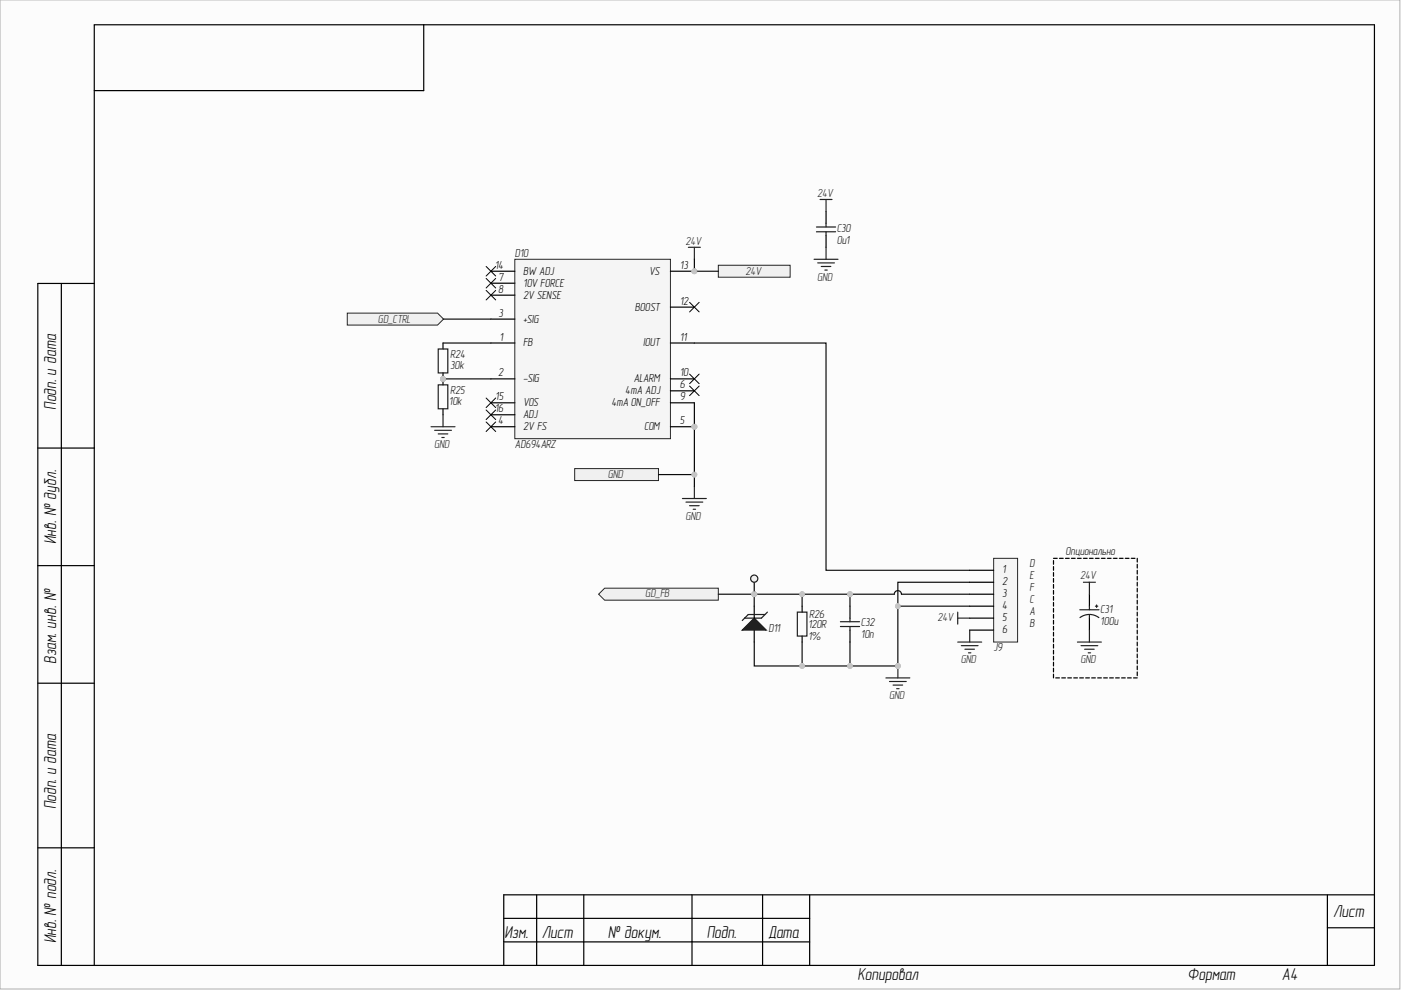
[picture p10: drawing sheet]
<svg xmlns="http://www.w3.org/2000/svg" width="297mm" height="210mm" viewBox="0 0 297 210" stroke-linecap="round" stroke-linejoin="round" font-family="sans-serif">
<path d="M0 0h296.8v209.7h-296.8z" fill-rule="evenodd" fill="#fcfcfc"/>
<path d="M0 0h296.8v209.7h-296.8z" fill="none" stroke="#bdbdbd" stroke-width=".21"/>
<path d="M0 0h296.8v209.7h-296.8z" fill-rule="evenodd" fill="#fcfcfc"/>
<path d="M0 0h296.8v209.7h-296.8z" fill="none" stroke="#bdbdbd" stroke-width=".21"/>
<g fill="none" stroke="#000" stroke-width=".25">
<path d="M89.8 5.3v13.9h-69.8M13 60.1v144.6M20 60.1h-12v144.6h283.4v-199.4h-271.4v199.4M8 95h12M8 119.9h12M8 144.9h12M8 179.8h12M106.8 194.7h64.9M106.8 199.7h64.9M113.8 189.7v15M123.8 189.7v15M146.7 189.7v15"/>
<path d="M161.7 189.7v15M171.7 189.7v15M281.4 189.7v15M281.4 196.7h10M291.4 189.7h-184.6v15"/>
</g>
<path d="M73.6 66.4h19.2l1.2 1.3-1.2 1.2h-19.2z" fill-rule="evenodd" fill="#f0f0f0"/>
<path d="M73.6 66.4h19.2l1.2 1.3-1.2 1.2h-19.2z" fill="none" stroke="#262626" stroke-width=".21"/>
<path d="M126.9 126l1.3-1.3h24.1v2.6h-24.1z" fill-rule="evenodd" fill="#f0f0f0"/>
<path d="M126.9 126l1.3-1.3h24.1v2.6h-24.1z" fill="none" stroke="#262626" stroke-width=".21"/>
<path d="M187.8 143.7h5.1M188.6 144.5h3.5M189.3 145.3h2.1M190.1 146h.5M190.4 141.2v2.5" fill="none" stroke="#262626" stroke-width=".25"/>
<circle cx="190.4" cy="141.2" r=".51" fill="#c1c1c1"/>
<circle cx="190.4" cy="141.2" r=".51" fill="none" stroke="#c1c1c1" stroke-width=".21"/>
<path d="M170.1 128.5v1.3M170.1 134.9v1.2" fill="none" stroke="#000" stroke-width=".25"/>
<path d="M169 129.8h2.1v5.1h-2.1z" fill="none" stroke="#1c1c1c" stroke-width=".25"/>
<circle cx="147.2" cy="90.5" r=".51" fill="#c1c1c1"/>
<circle cx="147.2" cy="90.5" r=".51" fill="none" stroke="#c1c1c1" stroke-width=".21"/>
<circle cx="147.2" cy="57.5" r=".51" fill="#c1c1c1"/>
<circle cx="147.2" cy="57.5" r=".51" fill="none" stroke="#c1c1c1" stroke-width=".21"/>
<path d="M109.2 55h32.9v38h-32.9z" fill-rule="evenodd" fill="#f5f5f5"/>
<path d="M109.2 55h32.9v38h-32.9z" fill="none" stroke="#262626" stroke-width=".21"/>
<path d="M104.1 72.7h5.1M104.1 67.7h5.1M104.1 80.3h5.1M104.1 90.5h5.1M142.1 90.5h5.1" fill="none" stroke="#000" stroke-width=".25"/>
<circle cx="147.2" cy="90.5" r=".51" fill="#c1c1c1"/>
<circle cx="147.2" cy="90.5" r=".51" fill="none" stroke="#c1c1c1" stroke-width=".21"/>
<path d="M142.1 57.5h5.1M104.1 60h5.1M104.1 62.6h5.1M142.1 72.7h5.1M142.1 65.1h5.1M142.1 82.9h5.1M142.1 85.4h5.1M142.1 80.3h5.1" fill="none" stroke="#000" stroke-width=".25"/>
<circle cx="147.2" cy="57.5" r=".51" fill="#c1c1c1"/>
<circle cx="147.2" cy="57.5" r=".51" fill="none" stroke="#c1c1c1" stroke-width=".21"/>
<path d="M104.1 57.5h5.1M104.1 87.9h5.1M104.1 85.4h5.1" fill="none" stroke="#000" stroke-width=".25"/>
<path d="M146.2 64.1l2 2M148.2 64.1l-2 2" fill="none" stroke="#000" stroke-width=".21"/>
<path d="M146 52.4h2.5M147.2 52.4v2.6" fill="none" stroke="#262626" stroke-width=".25"/>
<path d="M152.3 56.2h15.2v2.6h-15.2z" fill-rule="evenodd" fill="#f0f0f0"/>
<path d="M152.3 56.2h15.2v2.6h-15.2z" fill="none" stroke="#262626" stroke-width=".21"/>
<path d="M121.8 99.4h17.8v2.5h-17.8z" fill-rule="evenodd" fill="#f0f0f0"/>
<path d="M121.8 99.4h17.8v2.5h-17.8z" fill="none" stroke="#262626" stroke-width=".21"/>
<path d="M172.6 55h5.1M173.4 55.7h3.5M173.9 42.3h2.5M174.1 56.5h2.1M174.9 57.3h.5M175.1 42.3v2.5M175.1 52.4v2.6M144.7 105.7h5.1M145.4 106.5h3.6M146.2 107.2h2M147 108h.5M147.2 103.2v2.5" fill="none" stroke="#262626" stroke-width=".25"/>
<g fill="none" stroke="#000" stroke-width=".21">
<path d="M103.1 56.5l2 2M105.1 56.5l-2 2M103.1 61.6l2 2M105.1 61.6l-2 2M146.2 79.3l2 2M148.2 79.3l-2 2M103.1 84.4l2 2M103.1 86.9l2 2.1M103.1 89.5l2 2M105.1 84.4l-2 2M105.1 86.9l-2 2.1M105.1 89.5l-2 2"/>
<path d="M146.2 81.9l2 2M148.2 81.9l-2 2"/>
</g>
<path d="M175.1 44.8v2.6M175.1 49.9v2.5" fill="none" stroke="#000" stroke-width=".25"/>
<path d="M173.1 48.1h4.1M173.1 49.1h4.1M175.1 47.4v.7M175.1 49.1v.8" fill="none" stroke="#1c1c1c" stroke-width=".25"/>
<circle cx="93.9" cy="80.3" r=".51" fill="#c1c1c1"/>
<circle cx="93.9" cy="80.3" r=".51" fill="none" stroke="#c1c1c1" stroke-width=".21"/>
<path d="M93.9 79.1v1.2" fill="none" stroke="#000" stroke-width=".25"/>
<circle cx="93.9" cy="80.3" r=".51" fill="#c1c1c1"/>
<circle cx="93.9" cy="80.3" r=".51" fill="none" stroke="#c1c1c1" stroke-width=".21"/>
<path d="M93.9 72.7v1.3" fill="none" stroke="#000" stroke-width=".25"/>
<path d="M92.9 74h2v5.1h-2z" fill="none" stroke="#1c1c1c" stroke-width=".25"/>
<circle cx="93.9" cy="80.3" r=".51" fill="#c1c1c1"/>
<circle cx="93.9" cy="80.3" r=".51" fill="none" stroke="#c1c1c1" stroke-width=".21"/>
<path d="M93.9 80.3v1.3M93.9 86.7v1.2" fill="none" stroke="#000" stroke-width=".25"/>
<circle cx="93.9" cy="80.3" r=".51" fill="#c1c1c1"/>
<circle cx="93.9" cy="80.3" r=".51" fill="none" stroke="#c1c1c1" stroke-width=".21"/>
<path d="M92.9 81.6h2v5.1h-2z" fill="none" stroke="#1c1c1c" stroke-width=".25"/>
<path d="M91.4 90.5h5.1M92.2 91.2h3.5M92.9 92h2M93.7 92.8h.5M93.9 87.9v2.6" fill="none" stroke="#262626" stroke-width=".25"/>
<path d="M159.9 133.6v2.5" fill="none" stroke="#000" stroke-width=".25"/>
<path d="M157.4 133.6l2.5-2.5 2.5 2.5z" fill="#1c1c1c"/>
<path d="M157.4 133.6l2.5-2.5 2.5 2.5zM162.2 130.3h-3.6l-1.2 1.3M162.7 129.8l-1.3 1.3h-3.5M178.2 131.8h4M178.2 132.8h4M180.2 131.1v.7M180.2 132.8v.8" fill="none" stroke="#1c1c1c" stroke-width=".25"/>
<path d="M159.9 128.5v2.6M180.2 128.5v2.6M180.2 133.6v2.5" fill="none" stroke="#000" stroke-width=".25"/>
<path d="M103.1 59l2 2.1M105.1 59l-2 2.1" fill="none" stroke="#000" stroke-width=".21"/>
<path d="M94 67.7h10.1M147.2 72.7h27.9v48.2h30.5M205.6 123.5h-15.2v5" fill="none" stroke="#0e0e0e" stroke-width=".25"/>
<circle cx="190.4" cy="128.5" r=".51" fill="#c1c1c1"/>
<circle cx="190.4" cy="128.5" r=".51" fill="none" stroke="#c1c1c1" stroke-width=".21"/>
<path d="M147.2 55v2.5" fill="none" stroke="#0e0e0e" stroke-width=".25"/>
<circle cx="147.2" cy="57.5" r=".51" fill="#c1c1c1"/>
<circle cx="147.2" cy="57.5" r=".51" fill="none" stroke="#c1c1c1" stroke-width=".21"/>
<path d="M147.2 57.5h5.1" fill="none" stroke="#0e0e0e" stroke-width=".25"/>
<circle cx="147.2" cy="57.5" r=".51" fill="#c1c1c1"/>
<circle cx="147.2" cy="57.5" r=".51" fill="none" stroke="#c1c1c1" stroke-width=".21"/>
<path d="M139.6 100.6h7.6v2.6" fill="none" stroke="#0e0e0e" stroke-width=".25"/>
<circle cx="147.2" cy="100.6" r=".51" fill="#c1c1c1"/>
<circle cx="147.2" cy="100.6" r=".51" fill="none" stroke="#c1c1c1" stroke-width=".21"/>
<path d="M147.2 90.5v10.1" fill="none" stroke="#0e0e0e" stroke-width=".25"/>
<circle cx="147.2" cy="100.6" r=".51" fill="#c1c1c1"/>
<circle cx="147.2" cy="100.6" r=".51" fill="none" stroke="#c1c1c1" stroke-width=".21"/>
<circle cx="147.2" cy="90.5" r=".51" fill="#c1c1c1"/>
<circle cx="147.2" cy="90.5" r=".51" fill="none" stroke="#c1c1c1" stroke-width=".21"/>
<path d="M147.2 85.4v5.1" fill="none" stroke="#0e0e0e" stroke-width=".25"/>
<circle cx="147.2" cy="90.5" r=".51" fill="#c1c1c1"/>
<circle cx="147.2" cy="90.5" r=".51" fill="none" stroke="#c1c1c1" stroke-width=".21"/>
<path d="M93.9 80.3h10.2" fill="none" stroke="#0e0e0e" stroke-width=".25"/>
<circle cx="93.9" cy="80.3" r=".51" fill="#c1c1c1"/>
<circle cx="93.9" cy="80.3" r=".51" fill="none" stroke="#c1c1c1" stroke-width=".21"/>
<path d="M93.9 72.7h10.2M205.6 128.5h-15.2v12.7" fill="none" stroke="#0e0e0e" stroke-width=".25"/>
<circle cx="190.4" cy="141.2" r=".51" fill="#c1c1c1"/>
<circle cx="190.4" cy="141.2" r=".51" fill="none" stroke="#c1c1c1" stroke-width=".21"/>
<circle cx="190.4" cy="128.5" r=".51" fill="#c1c1c1"/>
<circle cx="190.4" cy="128.5" r=".51" fill="none" stroke="#c1c1c1" stroke-width=".21"/>
<path d="M180.2 136.1v5.1" fill="none" stroke="#0e0e0e" stroke-width=".25"/>
<circle cx="180.2" cy="141.2" r=".51" fill="#c1c1c1"/>
<circle cx="180.2" cy="141.2" r=".51" fill="none" stroke="#c1c1c1" stroke-width=".21"/>
<path d="M180.2 126v2.5" fill="none" stroke="#0e0e0e" stroke-width=".25"/>
<circle cx="180.2" cy="126" r=".51" fill="#c1c1c1"/>
<circle cx="180.2" cy="126" r=".51" fill="none" stroke="#c1c1c1" stroke-width=".21"/>
<path d="M180.2 126h9.4a.76 .76 0 0 1 .8-.8 .76 .76 0 0 1 .7 .8h14.5" fill="none" stroke="#0e0e0e" stroke-width=".25"/>
<circle cx="180.2" cy="126" r=".51" fill="#c1c1c1"/>
<circle cx="180.2" cy="126" r=".51" fill="none" stroke="#c1c1c1" stroke-width=".21"/>
<path d="M170.1 136.1v5.1" fill="none" stroke="#0e0e0e" stroke-width=".25"/>
<circle cx="170.1" cy="141.2" r=".51" fill="#c1c1c1"/>
<circle cx="170.1" cy="141.2" r=".51" fill="none" stroke="#c1c1c1" stroke-width=".21"/>
<path d="M170.1 126v2.5" fill="none" stroke="#0e0e0e" stroke-width=".25"/>
<circle cx="170.1" cy="126" r=".51" fill="#c1c1c1"/>
<circle cx="170.1" cy="126" r=".51" fill="none" stroke="#c1c1c1" stroke-width=".21"/>
<path d="M152.3 126h27.9" fill="none" stroke="#0e0e0e" stroke-width=".25"/>
<circle cx="159.9" cy="126" r=".51" fill="#c1c1c1"/>
<circle cx="159.9" cy="126" r=".51" fill="none" stroke="#c1c1c1" stroke-width=".21"/>
<circle cx="170.1" cy="126" r=".51" fill="#c1c1c1"/>
<circle cx="170.1" cy="126" r=".51" fill="none" stroke="#c1c1c1" stroke-width=".21"/>
<circle cx="180.2" cy="126" r=".51" fill="#c1c1c1"/>
<circle cx="180.2" cy="126" r=".51" fill="none" stroke="#c1c1c1" stroke-width=".21"/>
<path d="M159.9 126v2.5" fill="none" stroke="#0e0e0e" stroke-width=".25"/>
<circle cx="159.9" cy="126" r=".51" fill="#c1c1c1"/>
<circle cx="159.9" cy="126" r=".51" fill="none" stroke="#c1c1c1" stroke-width=".21"/>
<path d="M159.9 136.1v5.1h30.5" fill="none" stroke="#0e0e0e" stroke-width=".25"/>
<circle cx="170.1" cy="141.2" r=".51" fill="#c1c1c1"/>
<circle cx="170.1" cy="141.2" r=".51" fill="none" stroke="#c1c1c1" stroke-width=".21"/>
<circle cx="180.2" cy="141.2" r=".51" fill="#c1c1c1"/>
<circle cx="180.2" cy="141.2" r=".51" fill="none" stroke="#c1c1c1" stroke-width=".21"/>
<circle cx="190.4" cy="141.2" r=".51" fill="#c1c1c1"/>
<circle cx="190.4" cy="141.2" r=".51" fill="none" stroke="#c1c1c1" stroke-width=".21"/>
<g fill="none" stroke="#262626" stroke-width=".25">
<path d="M203.1 129.8v2.5M203.1 131.1h2.5M203.1 136.1h5M203.8 136.9h3.6M204.6 137.7h2M205.3 138.4h.5M205.6 133.6v2.5M228.4 136.1h5.1M229.2 136.9h3.6M229.7 123.5h2.5M230 137.7h2M230.7 138.4h.5"/>
<path d="M231 123.5v2.5M231 133.6v2.5"/>
</g>
<g fill="none" stroke="#000" stroke-width=".25">
<path d="M223.4 118.9v.7M223.4 118.4h.8M224.6 118.4h.8M225.9 118.4h.8M227.2 118.4h.8M228.4 118.4h.8M229.7 118.4h.8M231 118.4h.8M232.2 118.4h.8M233.5 118.4h.8M234.8 118.4h.8M236.1 118.4h.7"/>
<path d="M237.3 118.4h.8M238.6 118.4h.8M239.8 118.4h.8M241.1 118.4v.8M241.1 119.6v.8M223.4 120.1v.8M223.4 121.4v.8M223.4 122.7v.8M223.4 123.9v.8M223.4 125.2v.8M223.4 126.5v.8M223.4 127.7v.8"/>
<path d="M223.4 129v.8M223.4 130.3v.8M223.4 131.5v.8M223.4 132.8v.8M223.4 134.1v.8M223.4 135.3v.8M223.4 136.6v.8M223.4 137.9v.8M223.4 139.1v.8M231 126v2.5M231 131.1v2.5M241.1 120.9v.8"/>
<path d="M241.1 122.2v.8M241.1 123.5v.7M241.1 124.7v.8M241.1 126v.8M241.1 127.3v.7M241.1 128.5v.8M241.1 129.8v.8M241.1 131.1v.8M241.1 132.3v.8M241.1 133.6v.8M241.1 134.9v.8M241.1 136.1v.8"/>
<path d="M241.1 137.4v.8M241.1 138.7v.8M241.1 139.9v.8M223.4 140.4v.8M223.4 141.7v.8M223.4 142.9v.8M223.8 143.7h.8M225.1 143.7h.8M226.4 143.7h.8M227.6 143.7h.8M228.9 143.7h.8M230.2 143.7h.8"/>
<path d="M231.5 143.7h.7M232.7 143.7h.8M234 143.7h.8M235.3 143.7h.8M236.5 143.7h.8M237.8 143.7h.8M239.1 143.7h.7M240.3 143.7h.8M241.1 141.2v.8M241.1 142.5v.8"/>
</g>
<path d="M228.9 129.3h4.1M229 130.9a3.3 3.3 0 0 1 4 0M231 128.5v.8M231 130.3v.8M232.2 128.5h.6M232.5 128.3v.5" fill="none" stroke="#1c1c1c" stroke-width=".25"/>
<circle cx="159.9" cy="126" r=".51" fill="#c1c1c1"/>
<circle cx="159.9" cy="126" r=".51" fill="none" stroke="#c1c1c1" stroke-width=".21"/>
<path d="M159.9 123.4v2.6" fill="none" stroke="#000" stroke-width=".25"/>
<circle cx="159.9" cy="126" r=".51" fill="#c1c1c1"/>
<circle cx="159.9" cy="126" r=".51" fill="none" stroke="#c1c1c1" stroke-width=".21"/>
<circle cx="159.9" cy="122.7" r=".76" fill="#f0f0f0"/>
<circle cx="159.9" cy="122.7" r=".76" fill="none" stroke="#1c1c1c" stroke-width=".25"/>
<path d="M210.7 118.4h5v17.7h-5z" fill-rule="evenodd" fill="#f5f5f5"/>
<path d="M210.7 118.4h5v17.7h-5z" fill="none" stroke="#262626" stroke-width=".21"/>
<path d="M205.6 120.9h5.1M205.6 123.5h5.1M205.6 126h5.1M205.6 128.5h5.1M205.6 131.1h5.1M205.6 133.6h5.1" fill="none" stroke="#000" stroke-width=".25"/>
<g font-size="3.7">
<text x="11.9" y="86.9" transform="rotate(-90 11.9 86.9)">Подп. и дата</text>
<text x="11.9" y="115.4" transform="rotate(-90 11.9 115.4)">Инв. № дубл.</text>
<text x="11.9" y="140.8" transform="rotate(-90 11.9 140.8)">Взам. инв. №</text>
<text x="11.9" y="171.6" transform="rotate(-90 11.9 171.6)">Подп. и дата</text>
<text x="282.7" y="194.4">Лист</text>
<text x="11.9" y="200" transform="rotate(-90 11.9 200)">Инв. № подл.</text>
<text x="106.9" y="198.8">Изм.</text>
<text x="114.9" y="198.8">Лист</text>
<text x="128.9" y="198.8">№ докум.</text>
<text x="149.8" y="198.8">Подп.</text>
<text x="162.9" y="198.8">Дата</text>
<text x="181.8" y="207.8">Копировал</text>
<text x="251.8" y="207.8">Формат</text>
<text x="271.8" y="207.8">A4</text>
</g>
<g font-size="2.5" fill="#262626">
<text x="173.3" y="41.8">24V</text>
<text x="145.4" y="51.9">24V</text>
<text x="158" y="58.2">24V</text>
<text x="173.3" y="59.5">GND</text>
<text x="80.1" y="68.4">GD_CTRL</text>
<text x="92.1" y="94.9">GND</text>
<text x="128.9" y="101.3">GND</text>
<text x="145.4" y="110.2">GND</text>
<text x="229" y="122.8">24V</text>
<text x="136.8" y="126.6">GD_FB</text>
<text x="198.7" y="131.7">24V</text>
<text x="203.7" y="140.6">GND</text>
<text x="229.1" y="140.6">GND</text>
<text x="188.5" y="148.2">GND</text>
</g>
<g font-size="2.5" fill="#0e0e0e">
<text x="177.4" y="51.6">0u1</text>
<text x="177.4" y="49.1">C30</text>
<text x="109.1" y="54.4">D10</text>
<text x="95.4" y="76">R24</text>
<text x="95.4" y="78.3">30k</text>
<text x="95.4" y="83.5">R25</text>
<text x="95.2" y="85.8">10k</text>
<text x="109.1" y="94.9">AD694ARZ</text>
<text x="225.9" y="117.8">Опционально</text>
<text x="218.3" y="120.3">D</text>
<text x="218.3" y="122.8">E</text>
<text x="218.3" y="125.4">F</text>
<text x="171.6" y="131">R26</text>
<text x="218.3" y="127.9">C</text>
<text x="218.3" y="130.4">A</text>
<text x="233.3" y="129.9">C31</text>
<text x="163" y="134">D11</text>
<text x="171.3" y="133.2">120R</text>
<text x="171.3" y="135.8">1%</text>
<text x="182.5" y="135.3">10n</text>
<text x="182.5" y="132.7">C32</text>
<text x="218.3" y="133">B</text>
<text x="233.3" y="132.5">100u</text>
<text x="210.7" y="138.1">J9</text>
</g>
<g font-size="2.5">
<text x="104.9" y="57">14</text>
<text x="105.6" y="59.5">7</text>
<text x="110.9" y="58.2">BW ADJ</text>
<text x="137.7" y="58.2">VS</text>
<text x="144.2" y="57">13</text>
<text x="105.6" y="62">8</text>
<text x="110.9" y="60.8">10V FORCE</text>
<text x="110.9" y="63.3">2V SENSE</text>
<text x="134.6" y="65.9">BOOST</text>
<text x="144.2" y="64.6">12</text>
<text x="105.7" y="67.1">3</text>
<text x="110.9" y="68.4">+SIG</text>
<text x="105.9" y="72.2">1</text>
<text x="110.9" y="73.5">FB</text>
<text x="136.4" y="73.5">IOUT</text>
<text x="144.2" y="72.2">11</text>
<text x="105.6" y="79.8">2</text>
<text x="110.9" y="81.1">-SIG</text>
<text x="132.6" y="83.5">4mA ADJ</text>
<text x="134.4" y="81.1">ALARM</text>
<text x="144.2" y="82.3">6</text>
<text x="144.2" y="79.8">10</text>
<text x="104.9" y="87.3">16</text>
<text x="105" y="84.8">15</text>
<text x="105.6" y="89.9">4</text>
<text x="110.9" y="88.6">ADJ</text>
<text x="110.9" y="86.1">VOS</text>
<text x="129.6" y="86.1">4mA ON_OFF</text>
<text x="144.2" y="89.9">5</text>
<text x="144.2" y="84.8">9</text>
<text x="110.9" y="91.1">2V FS</text>
<text x="136.6" y="91.1">COM</text>
<text x="212.4" y="121.6">1</text>
<text x="212.4" y="124.1">2</text>
<text x="212.4" y="126.6">3</text>
<text x="212.4" y="129.2">4</text>
<text x="212.4" y="131.7">5</text>
<text x="212.4" y="134.3">6</text>
</g>
</svg>
